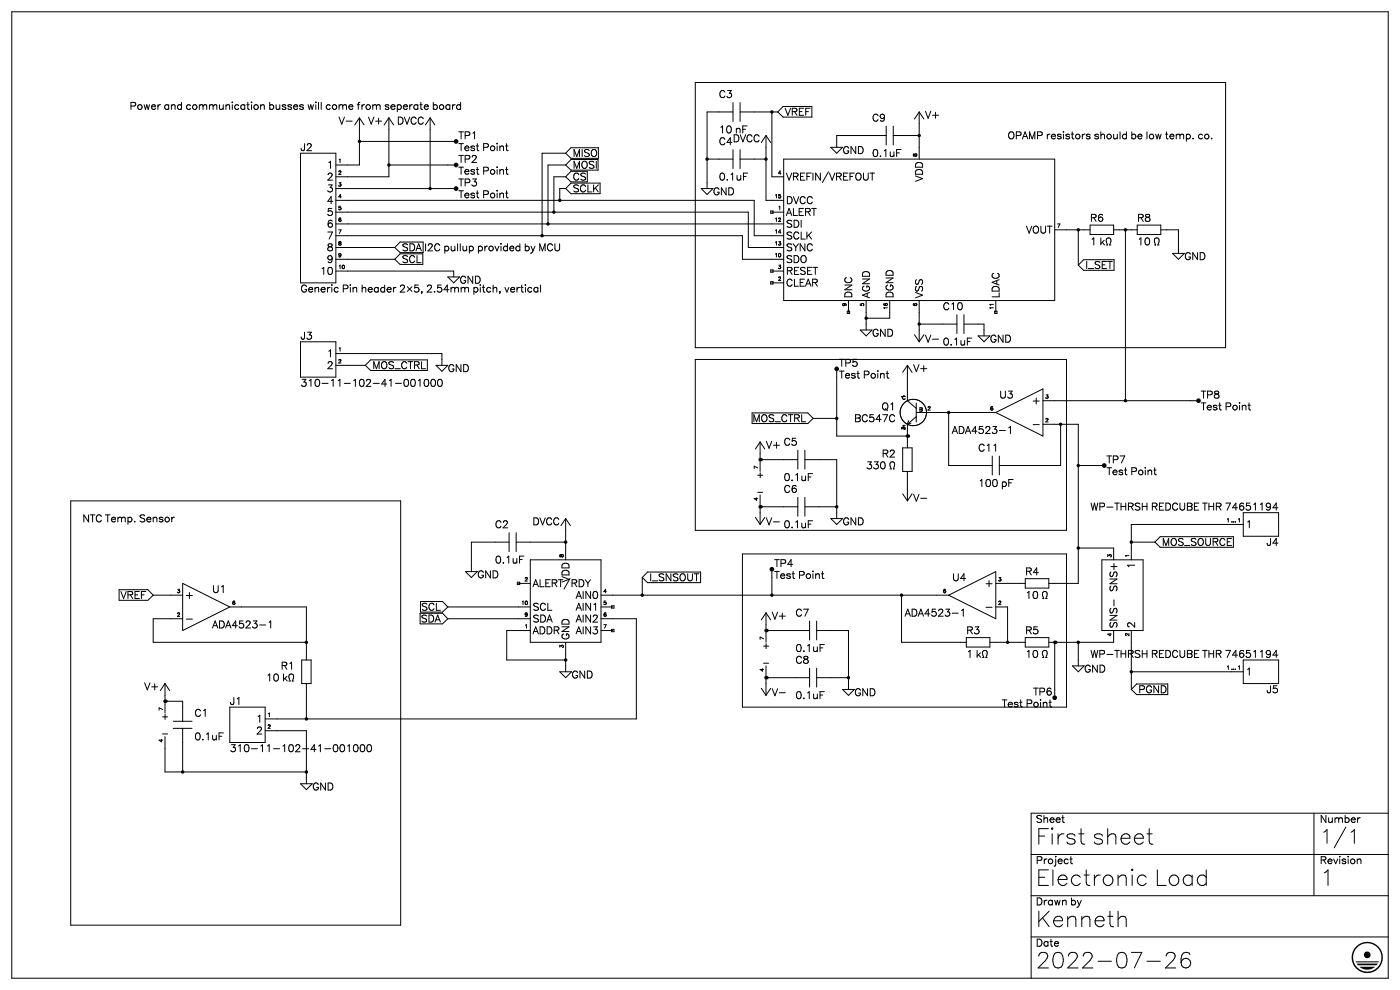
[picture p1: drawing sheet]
<svg xmlns="http://www.w3.org/2000/svg" width="297mm" height="210mm" viewBox="0 0 297 210" stroke-linecap="round" stroke-linejoin="round" font-family="sans-serif">
<g fill="none" stroke="#000" stroke-width=".21">
<path d="M2.5 2.5h292v205h-292zM147.5 17.5h112.5v56.3h-112.5zM63.8 32.5h7.5v27.5h-7.5zM71.3 40h25M76.3 25v10h-5M76.3 30h20M76.3 25l-1.1 1.5M76.3 25l.9 1.5M82.5 35h13.8M82.5 25v12.5h-11.2M82.5 25l-1 1.5M82.5 25l1 1.5"/>
<path d="M91.2 25v15M91.2 25l-.9 1.5M91.2 25l1 1.5M97.4 22.2l.3 .2M97.7 21.7v1.5M97.7 23l-.3 .2M120 40h-1.3v2.5M120 32.5h-5v17.5M120 35h-3.7v12.5M120 37.5h-2.5v7.5M120 37.5l1.1 1.1M120 35l1.1 1.1h5.8"/>
<path d="M120 40l1.1 1.1h6.2M120 32.5l1.1 1.1h5.8M121.1 36.3l-1.1 1.2M126.9 33.8h-5.8l-1.1 1.2M126.9 31.3h-5.8l-1.1 1.2M127.3 38.8h-6.2l-1.1 1.2M148.8 40h2.4l-1.2 1.3zM150 33.8h5.5M155.5 21.8v4M155.5 31.7v4M155.5 23.7h-5.5v16.3M157 21.8v4"/>
<path d="M157 31.7v4M157 23.7h8M157 33.8h5.5M162.5 28.7v13.8h3.8M162.5 28.7l-1 1.5M162.5 28.7l1 1.5M163.7 23.7v13.8h2.6M165 23.7l1.1 1.1h6.1M166.3 33.8h57.5v29.9h-57.5zM172.2 22.6h-6.1l-1.1 1.1M176.2 31.2h2.6l-1.3 1.3zM188 26.7v4.1"/>
<path d="M188 28.7h-10.5v2.5M189.5 26.7v4.1M189.5 28.7h5.5M195 23.7v10.1M195 23.7l-1 1.5M195 23.7l1 1.5M71.3 50h86.2v5h8.8M71.3 42.5h88.7v7.5h6.3M71.3 47.5h95M71.3 55h12.5M71.3 45h87.4v7.5h7.6M71.3 52.5h12.5"/>
<path d="M71.3 57.5h25v1.3M83.8 52.5l1.1 1.1h4.9M83.8 55l1.1 1.1h4.8M89.7 53.8h-4.8l-1.1 1.2M89.8 51.3h-4.9l-1.1 1.2M95 58.8h2.5l-1.2 1.2zM163.5 44.8h.5v.4h-.5zM163.5 57.3h.5v.4h-.5zM163.5 59.7h.5v.6h-.5zM163.7 60h2.6M163.7 45h2.6M163.7 57.5h2.6"/>
<path d="M223.8 48.7h7.5M228.7 48.7v7.5M228.7 56.2l1.2 1.1h6.4M231.3 47.8h4.9v1.9h-4.9zM235.2 50.5a.62 .62 0 0 1 .4 1l-.2 .5h.3M236.2 48.7h5M236.3 55.1h-6.4l-1.2 1.1M238.8 48.7v36.3M241.2 47.8h5v1.9h-5zM244.9 52h.3a1.15 1.15 0 0 1-.1-1.5h.4a.62 .62 0 0 1 .3 1l-.2 .5h.3M246.2 48.7h3.8v5.1M248.7 53.8h2.6l-1.3 1.2z"/>
<path d="M63.8 72.5h7.5v7.5h-7.5zM71.3 77.5h6.2M71.3 75h22.4v2.5M77.5 77.5l1.1 1.1h12.1M90.7 76.3h-12.1l-1.1 1.2M92.5 77.5h2.5l-1.3 1.3zM114.7 60.5v1.5M147.5 76.2h78.8v36.3h-78.8zM177.5 80v12.5h15M179.8 66h.5v.5h-.5zM180 63.7v2.6M182.5 70h2.5l-1.3 1.3z"/>
<path d="M183.7 63.7v6.3M188.7 63.7v3.8h-5M192.5 77.5v7.5l1.9 1.6M192.5 77.5l-1 1.5M192.5 77.5l1 1.5M194 71l1 1.5M195 68.7h8M195 63.7v8.8M196 71l-1 1.5M203 66.7v4.1M204.5 66.7v4.1M204.5 68.7h4.2v2.6"/>
<path d="M207.5 71.3h2.5l-1.3 1.2zM211 66h.5v.5h-.5zM211.3 63.7v2.6M88.9 80.7l.2-.2v1.5M90.2 80.5a.49 .49 0 0 1 .7 .2l.1 .4a.64 .64 0 0 1-.6 .9 .96 .96 0 0 1-.2-1.5zM91.6 80.5a.49 .49 0 0 1 .7 .2l.1 .4a.64 .64 0 0 1-.6 .9 .96 .96 0 0 1-.2-1.5zM93 80.5a.49 .49 0 0 1 .7 .2l.1 .4a.64 .64 0 0 1-.5 .9 .96 .96 0 0 1-.3-1.5zM159.6 87.6h11.8l1.1 1.1M161.3 93.7v6.3M161.3 97.5h8M161.3 93.7l-1 1.5M161.3 93.7l.9 1.5"/>
<path d="M169.3 95.5v4M170.8 95.5v4M170.8 97.5h6.7v12.5M172.5 88.7h5M172.5 88.7l-1.1 1.1h-11.8M188.8 98.7l.3 .8h-.3M188.8 98.4a.52 .52 0 0 1 .6-.4 .52 .52 0 0 1 .4 .7l-.3 .8h.3M191.5 95h2v5h-2zM192.2 85.1a2.8 2.8 0 0 0-.1 4.7M192.4 89.9l.1 .1M192.5 85a2.8 2.8 0 0 1 3.9 1.6M192.5 90v5"/>
<path d="M192.8 89.3l-.3 .7M193.2 89.8l-.7 .2M194.4 85.5v4M194.4 88.4l-1.9 1.6M194.4 87.5h16.9M196.5 87.3a2.8 2.8 0 0 1-4 2.7M201.2 87.5v11.3h9.3M210.5 96.7v4.1M211.3 87.5l9.9-5v10zM212 96.7v4.1M219.2 90.1h1.3M221.2 90h7.5v33.8h-6.2"/>
<path d="M221.2 85h32.5M225 90v8.8h-13M228.7 98.8h5M15 106.3h70v90h-70zM108 113v4M108 115h-8v6.2M109.5 113v4M109.5 115h10.5M112.5 118.8h15v17.5h-15zM120 110v8.8M120 110l-1 1.5M120 110l1 1.5"/>
<path d="M157.5 117.5h68.8v32.5h-68.8zM160.3 109.8l1 1.5M160.7 104.4h1.1M161.3 107.5h8M161.3 105v6.3M162.2 109.8l-.9 1.5M169.3 105.5v4M170.8 105.5v4M170.8 107.5h6.7M176.2 110h2.6l-1.3 1.3zM191.5 104.8l1 1.5M192.5 100v6.3"/>
<path d="M193.5 104.8l-1 1.5M228.7 116.3h7.5v2.5M233.7 118.8h8.8v14.9h-8.8zM240 115h5M245 115l1.1 1.1h15.6M261.7 113.8h-15.6l-1.1 1.2M263.8 111.3h-23.8v7.5M263.8 108.7h7.5v5h-7.5zM25.3 125.1h6.1l1.1 1.1M32.5 126.2h6.3M32.5 126.2l-1.1 1.1h-6.1M38.8 123.8l10 4.9-10 5z"/>
<path d="M38.8 131.3h-6.3v5h32.5M39.5 131.3h1.3M48.8 128.7h16.2v11.3M89.1 130.1h4.8l1.1 1.2M89.2 127.6h4.7l1.1 1.1M95 128.7h17.5M95 131.3h17.5M95 128.7l-1.1 1.1h-4.7M95 131.3l-1.1 1h-4.8M98.7 121.2h2.6l-1.3 1.3zM109.7 123.5h.6v.5h-.6zM110 123.8h2.5"/>
<path d="M112.5 133.7h-5v6.3h12.5M120 136.3v6.2M127.5 133.7h2.5M127.5 128.7h2.5M127.5 131.3h7.5v21.2h-78.7M127.5 126.2h73.7M129.7 128.5h.6v.5h-.6zM129.7 133.5h.6v.5h-.6zM136.2 122.5v3.7M136.2 122.5l1.2 1.1h11.2M148.6 121.3h-11.2l-1.2 1.2M162.5 133.7h9.2"/>
<path d="M162.5 130v6.3M162.5 130l-1 1.5M162.5 130l1 1.5M163.7 122.5v3.7M171.7 131.8v4M173.2 133.7h6.8v12.5M173.2 131.8v4M191.2 126.2v10.1h13.8M201.2 126.2l10.1-5v10.1zM205 135.2h5v2.1h-5zM209 138a.62 .62 0 0 1 .4 1l-.3 .5h.3M209.2 128.8h1.3"/>
<path d="M210 136.3h7.5M211.3 128.7h2.5v7.6M211.3 123.8h6.2M217.5 122.7h5v2h-5zM217.5 135.2h5v2.1h-5zM221.1 127h.3a1.15 1.15 0 0 1 0-1.5h.3a.62 .62 0 0 1 .4 1l-.2 .5h.2M221.1 139.5h.3a1.15 1.15 0 0 1 0-1.5h.3a.62 .62 0 0 1 .4 1l-.2 .5h.2M223.8 136.3v9.9M228.7 136.3v4.9M236.2 133.7v2.6h-13.7M240 133.7v12.5M34.5 155.7h1.1"/>
<path d="M35 148.8h3.8v4.2M35 145v6.3M35 156.3v7.5h30M35 145l-1 1.5M35 145l1 1.5M36.7 153h4.1M36.7 154.5h4.1M38.8 154.5v9.3M48.8 150h7.5v7.5h-7.5zM56.3 155h8.7v11.2M62.1 143a1 1 0 0 1-.1 1.5h.3M64 140h2v5h-2z"/>
<path d="M65 145v7.5M73.9 158.2l.2-.2v1.5M75.2 158a.49 .49 0 0 1 .7 .2l.1 .4a.64 .64 0 0 1-.6 .9 .96 .96 0 0 1-.2-1.5zM76.6 158a.49 .49 0 0 1 .7 .2l.1 .4a.64 .64 0 0 1-.6 .9 .96 .96 0 0 1-.2-1.5zM78 158a.49 .49 0 0 1 .7 .2l.1 .4a.64 .64 0 0 1-.6 .9 .96 .96 0 0 1-.2-1.5zM118.7 142.5h2.6l-1.3 1.3zM161.5 146l1 1.5M162 140.7h1.1M162.5 141.2v6.3M162.5 143.8h9.2M163.5 146l-1 1.5M171.7 141.7v4"/>
<path d="M173.2 141.7v4M173.2 143.8h6.8M178.8 146.2h2.5l-1.3 1.3zM227.5 141.2h2.5l-1.3 1.3zM240 142.5h23.8M240 146.2l1.1 1.1h6.6M247.7 145.1h-6.6l-1.1 1.1M263.8 140h7.5v5h-7.5zM63.8 166.2h2.4l-1.2 1.3zM278.7 172.5v17.5M286.9 176.4l.4-.4v2.9M294.5 172.5h-75.7v35"/>
<path d="M218.8 190h75.7M218.8 181.3h75.7M218.8 198.7h75.7M248 202h.7a.81 .81 0 0 1 .4 1.3l-1.9 2h2.2M252.4 202.5a.97 .97 0 0 0-1.4-.3l-.3 .4-.2 1.6"/>
<circle cx="251.6" cy="204.3" r="1.02"/>
</g>
<g fill="#000">
<path d="M287.7 200.8a3.3 3.3 0 0 1 2.4-1v.3a3 3 0 0 0-2.7 4.3 3 3 0 0 0 5 .5 3 3 0 0 0-1.7-4.8h-.6v-.3a3.3 3.3 0 0 1 3.2 4.2 3.3 3.3 0 0 1-4.9 2 3.3 3.3 0 0 1-.7-5.2zM288.4 205.1h3.3a2.59 2.59 0 0 1-3.3 0zM287.8 204.4h4.5l-.3 .4h-3.9zM287.6 203.9h4.9l-.1 .2h-4.7z"/>
<circle cx="96.8" cy="35" r=".5"/>
<circle cx="96.8" cy="30" r=".5"/>
<circle cx="96.8" cy="40" r=".5"/>
<circle cx="177.5" cy="78.3" r=".5"/>
<circle cx="161.3" cy="97.5" r=".38"/>
<circle cx="192.5" cy="92.5" r=".38"/>
<circle cx="234.2" cy="98.7" r=".5"/>
<circle cx="254.2" cy="85" r=".5"/>
<circle cx="161.3" cy="107.5" r=".38"/>
<circle cx="162.5" cy="133.7" r=".38"/>
<circle cx="163.8" cy="120.8" r=".5"/>
<circle cx="223.8" cy="136.3" r=".38"/>
<circle cx="35" cy="148.8" r=".38"/>
<circle cx="162.5" cy="143.8" r=".38"/>
<circle cx="223.8" cy="148" r=".5"/>
<circle cx="290.1" cy="202.5" r=".71"/>
</g>
<g fill="none" stroke="#000" stroke-width=".75">
<path d="M76.3 30h.1M82.5 35h.1M91.2 40h.1M150 33.7v.1M162.5 33.7v.1M163.7 23.7h.1M195 28.7h.1M115 50h.1M116.3 47.5h.1M117.5 45h.1M118.7 42.5h.1M228.7 48.7h.1"/>
<path d="M238.8 48.7h.1M183.7 67.5h.1M195 68.7h.1M177.5 88.7h.1M201.2 87.5h.1M225 90h.1M228.7 98.7v.1M238.8 85h.1M120 115h.1M177.5 107.5h.1M228.7 116.2v.1M240 115h.1"/>
<path d="M65 136.2v.1M120 140h.1M136.2 126.2h.1M163.7 126.2h.1M191.2 126.2h.1M213.8 136.2v.1M228.7 136.2v.1M65 152.5h.1M180 143.7v.1M240 142.5h.1M38.8 163.7v.1M65 163.7v.1"/>
</g>
<g font-size="5.3">
<text x="219.8" y="179.1">First sheet</text>
<text x="219.8" y="187.9">Electronic Load</text>
<text x="280" y="187.9">1</text>
<text x="219.8" y="196.6">Kenneth</text>
<text x="219.8" y="205.4">2022-07-26</text>
</g>
<text font-size="4.6" x="280" y="178.9">1/1</text>
<g font-size="2.4">
<text x="27.5" y="23.3">Power and communication busses will come from seperate board</text>
<text x="152.5" y="20.7">C3</text>
<text x="72.6" y="26.4">V-</text>
<text x="78.2" y="26.4">V+</text>
<text x="83.2" y="26.4">DVCC</text>
<text x="97.2" y="29.5">TP1</text>
<text x="152.5" y="28.2">10 nF</text>
<text x="166.5" y="24.5">VREF</text>
<text x="185" y="25.8">C9</text>
<text x="196.2" y="25.1">V+</text>
<text x="213.8" y="29.5">OPAMP resistors should be low temp. co.</text>
<text x="63.8" y="32">J2</text>
<text x="69.4" y="35.8">1</text>
<text x="97.2" y="32">Test Point</text>
<text x="97.2" y="34.5">TP2</text>
<text x="121.5" y="35.8">MOSI</text>
<text x="121.5" y="33.3">MISO</text>
<text x="152.5" y="30.8">C4</text>
<text x="154.5" y="30.1">DVCC</text>
<text x="178.7" y="32.6">GND</text>
<text x="185" y="33.3">0.1uF</text>
<text x="69.4" y="40.7">3</text>
<text x="69.4" y="38.3">2</text>
<text x="97.2" y="39.5">TP3</text>
<text x="97.2" y="42">Test Point</text>
<text x="97.2" y="37">Test Point</text>
<text x="121.5" y="38.3">CS</text>
<text x="121.5" y="40.7">SCLK</text>
<text x="151.2" y="41.4">GND</text>
<text x="152.5" y="38.3">0.1uF</text>
<text x="166.7" y="38.3">VREFIN/VREFOUT</text>
<text x="195.8" y="39.3" transform="rotate(-90 195.8 39.3)">VDD</text>
<text x="69.4" y="45.8">5</text>
<text x="69.4" y="43.2">4</text>
<text x="166.7" y="45.8">ALERT</text>
<text x="166.7" y="43.2">DVCC</text>
<text x="231.3" y="47">R6</text>
<text x="241.3" y="47">R8</text>
<text x="69.4" y="50.8">7</text>
<text x="69.4" y="48.3">6</text>
<text x="69.4" y="53.3">8</text>
<text x="85.3" y="53.3">SDA</text>
<text x="90" y="53.3">I2C pullup provided by MCU</text>
<text x="166.7" y="50.8">SCLK</text>
<text x="166.7" y="48.3">SDI</text>
<text x="166.7" y="53.3">SYNC</text>
<text x="216.6" y="49.5">VOUT</text>
<text x="231.3" y="52">1 k</text>
<text x="241.3" y="52">10</text>
<text x="68.1" y="58.2">10</text>
<text x="69.4" y="55.7">9</text>
<text x="85.3" y="55.7">SCL</text>
<text x="166.7" y="58.2">RESET</text>
<text x="166.7" y="55.7">SDO</text>
<text x="230.3" y="57">I_SET</text>
<text x="251.2" y="55.1">GND</text>
<text x="63.8" y="62">Generic Pin header 2×5, 2.54mm pitch, vertical</text>
<text x="97.5" y="60.1">GND</text>
<text x="166.7" y="60.8">CLEAR</text>
<text x="180.7" y="63.2" transform="rotate(-90 180.7 63.2)">DNC</text>
<text x="184.5" y="63.2" transform="rotate(-90 184.5 63.2)">AGND</text>
<text x="189.5" y="63.2" transform="rotate(-90 189.5 63.2)">DGND</text>
<text x="195.8" y="63.2" transform="rotate(-90 195.8 63.2)">VSS</text>
<text x="200" y="65.8">C10</text>
<text x="212" y="63.2" transform="rotate(-90 212 63.2)">LDAC</text>
<text x="63.8" y="72">J3</text>
<text x="185" y="71.4">GND</text>
<text x="69.4" y="75.8">1</text>
<text x="178" y="77.8">TP5</text>
<text x="196.2" y="72.6">V-</text>
<text x="200" y="73.2">0.1uF</text>
<text x="210" y="72.6">GND</text>
<text x="63.8" y="82">310-11-102-41-001000</text>
<text x="69.4" y="78.3">2</text>
<text x="79" y="78.3">MOS_CTRL</text>
<text x="95" y="78.9">GND</text>
<text x="178" y="80.3">Test Point</text>
<text x="193.7" y="78.9">V+</text>
<text x="157.9" y="89.5">MOS_CTRL</text>
<text x="180.9" y="89.5">BC547C</text>
<text x="186.8" y="87">Q1</text>
<text x="211.9" y="84.5">U3</text>
<text x="219.3" y="85.7">+</text>
<text x="254.7" y="84.5">TP8</text>
<text x="254.7" y="87">Test Point</text>
<text x="162.5" y="95.1">V+</text>
<text x="166.3" y="94.5">C5</text>
<text x="202.6" y="92">ADA4523-1</text>
<text x="207.5" y="95.8">C11</text>
<text x="166.3" y="102">0.1uF</text>
<text x="184.1" y="99.5">330</text>
<text x="186.9" y="97">R2</text>
<text x="234.7" y="98.2">TP7</text>
<text x="234.7" y="100.7">Test Point</text>
<text x="166.3" y="104.5">C6</text>
<text x="193.7" y="106.4">V-</text>
<text x="207.5" y="103.3">100 pF</text>
<text x="17.5" y="110.8">NTC Temp. Sensor</text>
<text x="105" y="112">C2</text>
<text x="112" y="111.4">DVCC</text>
<text x="162.5" y="111.4">V-</text>
<text x="166.3" y="112">0.1uF</text>
<text x="178.7" y="111.4">GND</text>
<text x="229" y="108.3">WP-THRSH REDCUBE THR 74651194</text>
<text x="264.2" y="112">1</text>
<text x="105" y="119.5">0.1uF</text>
<text x="246.5" y="115.7">MOS_SOURCE</text>
<text x="268.7" y="115.7">J4</text>
<text x="45" y="125.8">U1</text>
<text x="101.2" y="122.6">GND</text>
<text x="113" y="124.5">ALERT/RDY</text>
<text x="120.8" y="124.3" transform="rotate(-90 120.8 124.3)">VDD</text>
<text x="137.8" y="123.3">I_SNSOUT</text>
<text x="164.2" y="120.3">TP4</text>
<text x="164.2" y="122.8">Test Point</text>
<text x="201.9" y="123.3">U4</text>
<text x="209.3" y="124.5">+</text>
<text x="217.5" y="122">R4</text>
<text x="237" y="125.6" transform="rotate(-90 237 125.6)">SNS+</text>
<text x="240.7" y="120.6" transform="rotate(-90 240.7 120.6)">1</text>
<text x="24.6" y="127">VREF</text>
<text x="39.2" y="127">+</text>
<text x="88.8" y="129.5">SCL</text>
<text x="113" y="129.5">SCL</text>
<text x="121.7" y="129.5">AIN1</text>
<text x="121.7" y="127">AIN0</text>
<text x="163.7" y="131.4">V+</text>
<text x="168.8" y="130.8">C7</text>
<text x="192.6" y="130.8">ADA4523-1</text>
<text x="217.5" y="127">10</text>
<text x="45" y="133.3">ADA4523-1</text>
<text x="88.6" y="132">SDA</text>
<text x="113" y="134.5">ADDR</text>
<text x="113" y="132">SDA</text>
<text x="120.8" y="135.7" transform="rotate(-90 120.8 135.7)">GND</text>
<text x="121.7" y="132">AIN2</text>
<text x="121.7" y="134.5">AIN3</text>
<text x="205" y="134.5">R3</text>
<text x="217.5" y="134.5">R5</text>
<text x="237" y="133.2" transform="rotate(-90 237 133.2)">SNS-</text>
<text x="240.7" y="133.2" transform="rotate(-90 240.7 133.2)">2</text>
<text x="59.4" y="142">R1</text>
<text x="121.2" y="143.9">GND</text>
<text x="168.8" y="138.3">0.1uF</text>
<text x="168.8" y="140.8">C8</text>
<text x="205" y="139.5">1 k</text>
<text x="217.5" y="139.5">10</text>
<text x="229" y="139.5">WP-THRSH REDCUBE THR 74651194</text>
<text x="230" y="142.6">GND</text>
<text x="264.2" y="143.3">1</text>
<text x="30.7" y="146.4">V+</text>
<text x="48.8" y="149.5">J1</text>
<text x="56.7" y="144.5">10 k</text>
<text x="163.7" y="147.6">V-</text>
<text x="168.8" y="148.3">0.1uF</text>
<text x="181.3" y="147.6">GND</text>
<text x="218.8" y="147.5">TP6</text>
<text x="241.5" y="147">PGND</text>
<text x="268.7" y="147">J5</text>
<text x="41.2" y="152">C1</text>
<text x="54.4" y="155.8">2</text>
<text x="54.4" y="153.3">1</text>
<text x="212.4" y="150">Test Point</text>
<text x="41.2" y="157">0.1uF</text>
<text x="48.8" y="159.5">310-11-102-41-001000</text>
<text x="66.2" y="167.6">GND</text>
<text x="219.8" y="174.5">Sheet</text>
<text x="280" y="174.5">Number</text>
<text x="219.8" y="183.2">Project</text>
<text x="280" y="183.2">Revision</text>
<text x="219.8" y="192">Drawn by</text>
<text x="219.8" y="200.7">Date</text>
</g>
<g font-size="2">
<text x="160.5" y="101.4">+</text>
<text x="161.7" y="137.6">+</text>
<text x="34.3" y="152.6">+</text>
</g>
<g font-size="1.2">
<text x="71.8" y="34.5">1</text>
<text x="194.5" y="33.2" transform="rotate(-90 194.5 33.2)">8</text>
<text x="71.8" y="42">4</text>
<text x="71.8" y="39.5">3</text>
<text x="71.8" y="37">2</text>
<text x="164.4" y="42">15</text>
<text x="165.1" y="37">4</text>
<text x="71.8" y="47">6</text>
<text x="71.8" y="44.5">5</text>
<text x="164.4" y="47">12</text>
<text x="165.1" y="44.5">1</text>
<text x="71.8" y="49.5">7</text>
<text x="71.8" y="52">8</text>
<text x="164.4" y="49.5">14</text>
<text x="164.4" y="52">13</text>
<text x="224.3" y="48.2">7</text>
<text x="71.8" y="54.5">9</text>
<text x="71.8" y="57">10</text>
<text x="164.4" y="54.5">10</text>
<text x="165.1" y="59.5">2</text>
<text x="165.1" y="57">3</text>
<text x="179.5" y="64.9" transform="rotate(-90 179.5 64.9)">9</text>
<text x="183.2" y="64.9" transform="rotate(-90 183.2 64.9)">5</text>
<text x="188.3" y="65.6" transform="rotate(-90 188.3 65.6)">16</text>
<text x="194.5" y="64.9" transform="rotate(-90 194.5 64.9)">6</text>
<text x="210.7" y="65.6" transform="rotate(-90 210.7 65.6)">11</text>
<text x="71.8" y="77">2</text>
<text x="71.8" y="74.5">1</text>
<text x="191.3" y="84.7">C</text>
<text x="192" y="84.5" transform="rotate(-90 192 84.5)">1</text>
<text x="195" y="87.2">B</text>
<text x="196.8" y="87">2</text>
<text x="210.1" y="87">6</text>
<text x="221.8" y="89.5">2</text>
<text x="221.8" y="84.5">3</text>
<text x="191.3" y="91">E</text>
<text x="192" y="91.2" transform="rotate(-90 192 91.2)">3</text>
<text x="160.7" y="99.5" transform="rotate(-90 160.7 99.5)">7</text>
<text x="160.7" y="106.2" transform="rotate(-90 160.7 106.2)">4</text>
<text x="260.2" y="110.7">1 ... 1</text>
<text x="119.5" y="118.2" transform="rotate(-90 119.5 118.2)">8</text>
<text x="235.7" y="118.2" transform="rotate(-90 235.7 118.2)">3</text>
<text x="239.5" y="118.2" transform="rotate(-90 239.5 118.2)">1</text>
<text x="37.6" y="125.7">3</text>
<text x="111.3" y="123.2">2</text>
<text x="128" y="125.7">4</text>
<text x="200.1" y="125.7">6</text>
<text x="211.7" y="123.2">3</text>
<text x="37.6" y="130.7">2</text>
<text x="49.2" y="128.2">6</text>
<text x="110.7" y="128.2">10</text>
<text x="111.3" y="130.7">9</text>
<text x="128" y="128.2">5</text>
<text x="128" y="130.7">6</text>
<text x="211.7" y="128.2">2</text>
<text x="111.3" y="133.3">1</text>
<text x="119.5" y="137.4" transform="rotate(-90 119.5 137.4)">3</text>
<text x="128" y="133.3">7</text>
<text x="162" y="135.7" transform="rotate(-90 162 135.7)">7</text>
<text x="235.7" y="134.9" transform="rotate(-90 235.7 134.9)">4</text>
<text x="239.5" y="134.9" transform="rotate(-90 239.5 134.9)">2</text>
<text x="162" y="142.4" transform="rotate(-90 162 142.4)">4</text>
<text x="260.2" y="142">1 ... 1</text>
<text x="34.5" y="150.7" transform="rotate(-90 34.5 150.7)">7</text>
<text x="56.7" y="154.5">2</text>
<text x="56.7" y="152">1</text>
<text x="34.5" y="157.4" transform="rotate(-90 34.5 157.4)">4</text>
</g>
</svg>
